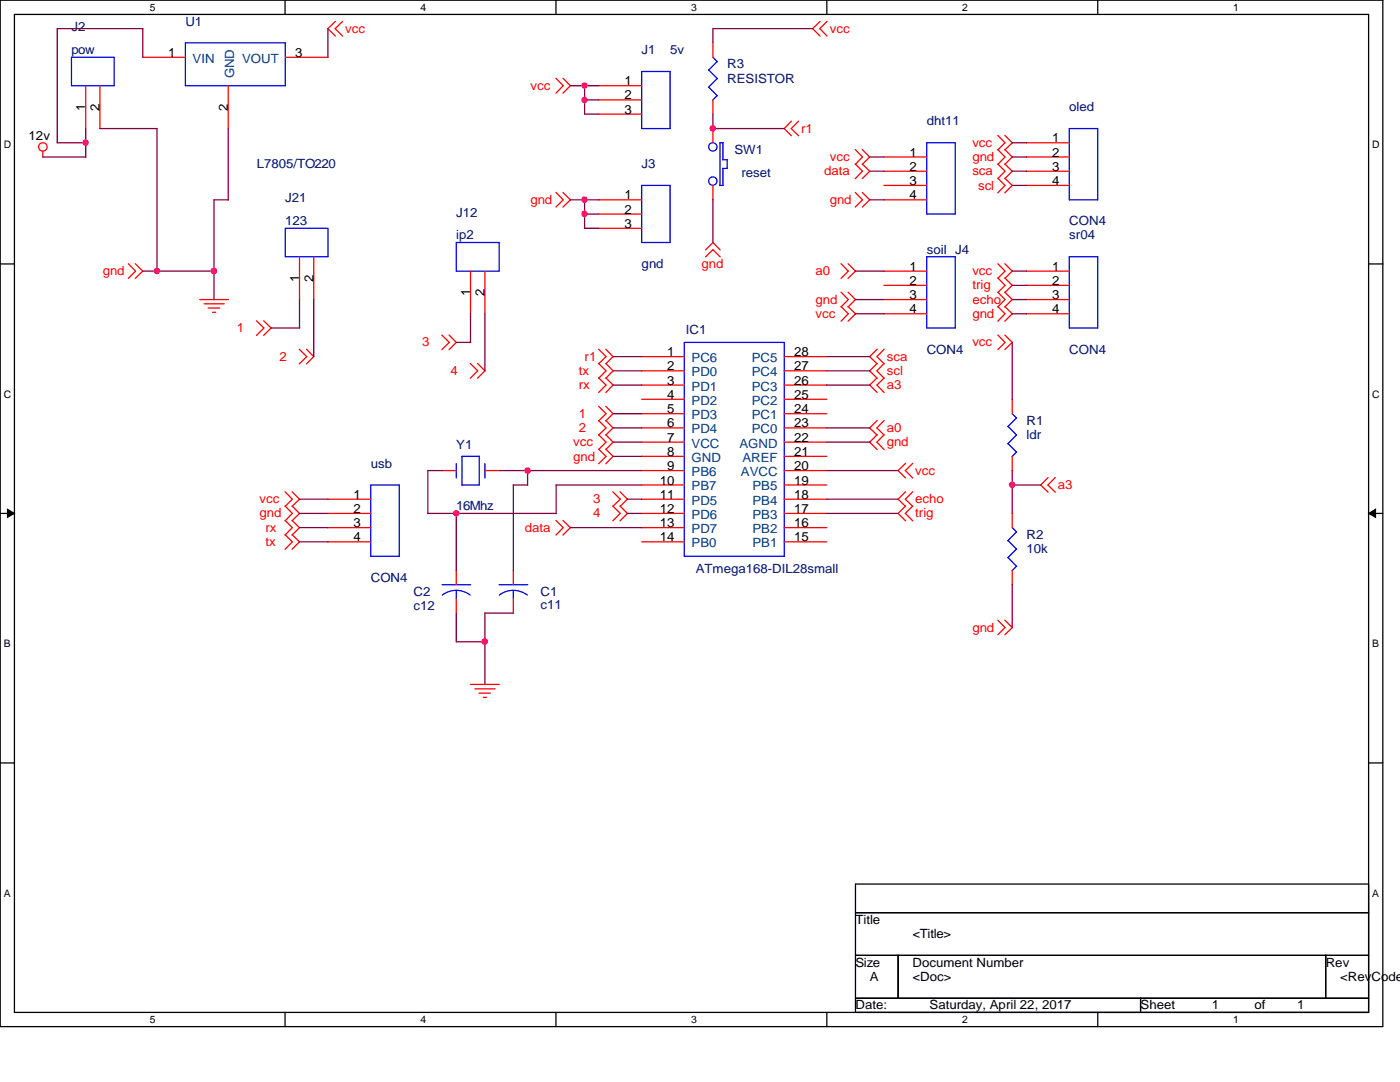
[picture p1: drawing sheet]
<svg xmlns="http://www.w3.org/2000/svg" width="279mm" height="216mm" viewBox="0 0 279 216" stroke-linecap="round" stroke-linejoin="round" font-family="sans-serif">
<path d="M0 0h276v204.9h-276zM2.9 2.9h270.2v199.1h-270.2z" fill="none" stroke="#000" stroke-width=".25"/>
<g fill="#fff">
<path d="M29.9 .3h1.1v2.3h-1.1z"/>
<path d="M29.9 202.3h1.1v2.3h-1.1z"/>
</g>
<path d="M56.9 0v2.9M56.9 202v2.9" fill="none" stroke="#000" stroke-width=".25"/>
<g fill="#fff">
<path d="M83.9 .3h1.1v2.3h-1.1z"/>
<path d="M83.9 202.3h1.1v2.3h-1.1z"/>
</g>
<path d="M111 0v2.9M111 202v2.9" fill="none" stroke="#000" stroke-width=".25"/>
<g fill="#fff">
<path d="M138 .3h1.1v2.3h-1.1z"/>
<path d="M138 202.3h1.1v2.3h-1.1z"/>
</g>
<path d="M165 0v2.9M165 202v2.9" fill="none" stroke="#000" stroke-width=".25"/>
<g fill="#fff">
<path d="M192 .3h1.1v2.3h-1.1z"/>
<path d="M192 202.3h1.1v2.3h-1.1z"/>
</g>
<path d="M219.1 0v2.9M219.1 202v2.9" fill="none" stroke="#000" stroke-width=".25"/>
<g fill="#fff">
<path d="M246.1 .3h1.1v2.3h-1.1z"/>
<path d="M246.1 202.3h1.1v2.3h-1.1z"/>
<path d="M.8 27.8h1.4v2.2h-1.4z"/>
<path d="M273.9 27.8h1.4v2.2h-1.4z"/>
<path d="M.8 77.6h1.4v2.2h-1.4z"/>
<path d="M273.9 77.6h1.4v2.2h-1.4z"/>
</g>
<path d="M0 52.7h2.9M273.1 52.7h2.9" fill="none" stroke="#000" stroke-width=".25"/>
<g fill="#fff">
<path d="M.8 127.3h1.3v2.3h-1.3z"/>
<path d="M273.9 127.3h1.3v2.3h-1.3z"/>
</g>
<path d="M0 102.4h2.9M273.1 102.4h2.9" fill="none" stroke="#000" stroke-width=".25"/>
<path d="M1.5 101.6l1.4 .8-1.4 .9zM273.1 102.4l1.4-.8v1.7z" fill="#000" stroke="#000" stroke-width=".2"/>
<g fill="#fff">
<path d="M.8 177.1h1.3v2.3h-1.3z"/>
<path d="M273.9 177.1h1.3v2.3h-1.3z"/>
</g>
<path d="M0 152.2h2.9M273.1 152.2h2.9M170.7 176.4h102.4v25.6h-102.4zM170.7 182.1h102.4M170.7 190.6h102.4M170.7 199.2h102.4M179.2 190.6v8.6M227.6 199.2v2.8M264.6 190.6v8.6" fill="none" stroke="#000" stroke-width=".25"/>
<g fill="none" stroke="#f00" stroke-width=".25">
<path d="M17.1 17.1v8.6M19.9 17.1v8.6M28.5 11.4h8.5M45.6 17.1v8.6M56.9 11.4h8.5M66.9 4.3l-1.5 1.4 1.5 1.5M68.4 4.3l-1.5 1.4 1.5 1.5M111 15.6l1.4 1.5-1.4 1.5M112.4 15.6l1.4 1.5-1.4 1.5M119.5 17.1h8.6M119.5 19.9h8.6M142.3 8.6v2.8"/>
<path d="M142.3 19.9v2.9M163.7 4.3l-1.5 1.4 1.5 1.5M165.1 4.3l-1.5 1.4 1.5 1.5M8.6 30.2v1.2M111 38.4l1.4 1.5-1.4 1.4M112.4 38.4l1.4 1.5-1.4 1.4M119.5 39.9h8.6M119.5 22.8h8.6M142.3 25.7v2.8M142.3 37v2.9M157.9 24.2l-1.4 1.5 1.4 1.4M159.4 24.2l-1.5 1.5 1.5 1.4"/>
<path d="M170.7 29.8l1.4 1.5-1.4 1.5M170.7 38.4l1.4 1.5-1.4 1.4M170.7 32.7l1.4 1.5-1.4 1.4M172.1 29.8l1.5 1.5-1.5 1.5M172.1 38.4l1.5 1.5-1.5 1.4M172.1 32.7l1.5 1.5-1.5 1.4M176.4 31.3h8.6M176.4 34.2h8.6M176.4 37h8.6M176.4 39.9h8.6M199.1 27l1.5 1.5-1.5 1.4M199.1 29.8l1.5 1.5-1.5 1.5"/>
<path d="M199.1 32.7l1.5 1.5-1.5 1.4M199.1 35.6l1.5 1.4-1.5 1.5M200.5 29.8l1.5 1.5-1.5 1.5M200.5 27l1.5 1.5-1.5 1.4M200.5 32.7l1.5 1.5-1.5 1.4M200.5 35.6l1.5 1.4-1.5 1.5M204.9 31.3h8.5M204.9 34.2h8.5M204.9 37h8.5M204.9 28.5h8.5M25.6 52.6l1.5 1.5-1.5 1.4M27 52.6l1.5 1.5-1.5 1.4"/>
<path d="M39.9 59.8h5.7M59.8 51.2v8.6M62.6 51.2v8.6M93.9 54.1v8.5M96.8 54.1v8.5M119.5 42.7h8.6M119.5 45.6h8.6M140.8 49.9l1.5-1.5 1.4 1.5M140.8 51.3l1.5-1.5 1.4 1.5M167.9 58.3l1.4 1.5-1.4 1.5M167.9 52.6l1.4 1.5-1.4 1.4M169.2 58.3l1.5 1.5-1.5 1.5"/>
<path d="M169.2 52.6l1.5 1.5-1.5 1.4M176.4 59.8h8.6M176.4 54.1h8.6M176.4 56.9h8.6M199.1 58.3l1.5 1.5-1.5 1.5M199.1 55.5l1.5 1.4-1.5 1.5M199.1 52.6l1.5 1.5-1.5 1.4M200.5 58.3l1.5 1.5-1.5 1.5M200.5 55.5l1.5 1.4-1.5 1.5M200.5 52.6l1.5 1.5-1.5 1.4M204.9 59.8h8.5M204.9 54.1h8.5"/>
<path d="M204.9 56.9h8.5M40.7 60.6h4M41.5 61.5h2.4M42.4 62.3h.7M51.2 64l1.5 1.4-1.5 1.5M52.6 64l1.5 1.4-1.5 1.5M59.7 69.7l1.5 1.5-1.5 1.4M61.2 69.7l1.4 1.5-1.4 1.4M88.2 66.8l1.5 1.5-1.5 1.5M89.6 66.8l1.5 1.5-1.5 1.5M93.9 72.5l1.4 1.5-1.4 1.5M95.3 72.5l1.5 1.5-1.5 1.5"/>
<path d="M119.5 75.4l1.4 1.4-1.4 1.5M119.5 72.5l1.4 1.5-1.4 1.5M119.5 69.7l1.4 1.5-1.4 1.4M120.9 75.4l1.4 1.4-1.4 1.5M120.9 72.5l1.4 1.5-1.4 1.5M120.9 69.7l1.4 1.5-1.4 1.4M128.1 71.2h8.5M128.1 74h8.5M128.1 76.8h8.5M128.1 79.7h8.5M156.5 71.2h8.5M156.5 74h8.5"/>
<path d="M156.5 76.8h8.5M156.5 79.7h8.5M167.9 61.2l1.4 1.4-1.4 1.5M169.2 61.2l1.5 1.4-1.5 1.5M175 69.7l-1.4 1.5 1.4 1.4M175 72.5l-1.4 1.5 1.4 1.5M175 75.4l-1.4 1.4 1.4 1.5M176.4 62.6h8.6M176.4 69.7l-1.4 1.5 1.4 1.4M176.4 72.5l-1.4 1.5 1.4 1.5M176.4 75.4l-1.4 1.4 1.4 1.5M199.1 61.2l1.5 1.4-1.5 1.5"/>
<path d="M199.1 66.8l1.5 1.5-1.5 1.5M200.5 61.2l1.5 1.4-1.5 1.5M200.5 66.8l1.5 1.5-1.5 1.5M202 79.7v2.8M204.9 62.6h8.5M56.9 98.1l1.4 1.5-1.4 1.4M58.3 98.1l1.5 1.5-1.5 1.4M65.4 99.6h8.6M88.2 93.9h2.9M96.8 93.9h2.8M119.5 89.6l1.4 1.5-1.4 1.4M119.5 86.7l1.4 1.5-1.4 1.5"/>
<path d="M119.5 81.1l1.4 1.4-1.4 1.5M119.5 83.9l1.4 1.5-1.4 1.4M120.9 81.1l1.4 1.4-1.4 1.5M120.9 83.9l1.4 1.5-1.4 1.4M120.9 86.7l1.4 1.5-1.4 1.5M120.9 89.6l1.4 1.5-1.4 1.4M122.3 98.1l1.5 1.5-1.5 1.4M123.7 98.1l1.5 1.5-1.5 1.4M128.1 82.5h8.5M128.1 85.4h8.5M128.1 88.2h8.5M128.1 91.1h8.5"/>
<path d="M128.1 93.9h8.5M128.1 96.8h8.5M128.1 99.6h8.5M156.5 82.5h8.5M156.5 85.4h8.5M156.5 88.2h8.5M156.5 91.1h8.5M156.5 93.9h8.5M156.5 96.8h8.5M156.5 99.6h8.5M175 83.9l-1.4 1.5 1.4 1.4M175 86.7l-1.4 1.5 1.4 1.5"/>
<path d="M176.4 83.9l-1.4 1.5 1.4 1.4M176.4 86.7l-1.4 1.5 1.4 1.5M180.7 98.1l-1.5 1.5 1.5 1.4M180.7 92.5l-1.5 1.4 1.5 1.5M182.2 98.1l-1.5 1.5 1.5 1.4M182.2 92.5l-1.5 1.4 1.5 1.5M202 91.1v2.8M209.2 95.3l-1.5 1.5 1.5 1.4M210.6 95.3l-1.5 1.5 1.5 1.4M56.9 101l1.4 1.4-1.4 1.5M56.9 103.8l1.4 1.5-1.4 1.5M56.9 106.7l1.4 1.4-1.4 1.5"/>
<path d="M58.3 101l1.5 1.4-1.5 1.5M58.3 103.8l1.5 1.5-1.5 1.5M58.3 106.7l1.5 1.4-1.5 1.5M65.4 102.4h8.6M65.4 105.3h8.6M65.4 108.1h8.6M91.1 113.8v2.9M91.1 119.5v2.8M102.4 113.8v2.9M102.4 119.5v2.8M111 103.8l1.4 1.5-1.4 1.5M112.4 103.8l1.4 1.5-1.4 1.5"/>
<path d="M122.3 101l1.5 1.4-1.5 1.5M123.7 101l1.5 1.4-1.5 1.5M128.1 102.4h8.5M128.1 105.3h8.5M128.1 108.1h8.5M156.5 102.4h8.5M156.5 105.3h8.5M156.5 108.1h8.5M180.7 101l-1.5 1.4 1.5 1.5M182.2 101l-1.5 1.4 1.5 1.5M202 102.4v2.9M202 113.8v2.9"/>
<path d="M93.9 136.6h5.8M94.8 137.5h4M95.6 138.3h2.3M96.5 139.1h.6M199.1 123.7l1.5 1.5-1.5 1.5M200.5 123.7l1.5 1.5-1.5 1.5"/>
<circle cx="8.6" cy="29.3" r=".85"/>
</g>
<g fill="none" stroke="#00f" stroke-width=".25">
<path d="M14.3 11.4h8.5v5.7h-8.5zM37 8.6h19.9v8.5h-19.9zM128.1 14.3h5.6v11.4h-5.6zM141.4 14l1.8 1.7M141.4 17.4l1.8 1.7M142.3 11.4l.9 .9M143.1 12.3l-1.7 1.7M143.1 15.7l-1.7 1.7M143.1 19.1l-.9 .9M128.1 37h5.6v11.4h-5.6zM144.2 31.9h.9M144.3 28.4v3.5"/>
<path d="M144.3 28.5h-.6v8.5h.6v-3.4M145.1 31.8l.1 1.8h-.9M185 28.5h5.6v14.2h-5.6zM213.4 25.7h5.7v14.2h-5.7zM56.9 45.6h8.5v5.6h-8.5zM91.1 48.4h8.5v5.7h-8.5zM185 51.2h5.6v14.2h-5.6zM213.4 51.2h5.7v14.2h-5.7zM136.6 68.3h19.9v42.7h-19.9zM74 96.8h5.7v14.2h-5.7zM91.1 92.5v2.9M92.2 91.1h3.4"/>
<path d="M92.2 91.1v5.7h3.5M95.6 91v5.8M96.8 92.5v2.9M201.2 85.1l1.7 1.7M201.2 88.5l1.7 1.8M202 82.5l.9 .9M202.9 83.4l-1.8 1.7M202.9 86.8l-1.8 1.8M202.9 90.2l-.9 .9M88.2 116.7h5.7M91.1 117.8l1.4 .2 1.3 .7M91.1 117.8l-1.5 .2-1.3 .7"/>
<path d="M91.1 117.8v1.7M99.6 116.7h5.7M102.4 117.8l1.5 .2 1.3 .7M102.4 117.8l-1.4 .2-1.3 .7M102.4 117.8v1.7M201.2 107.9l1.7 1.7M201.2 111.3l1.7 1.7M202 105.3l.9 .9M202.9 106.1l-1.8 1.8M202.9 109.6l-1.8 1.7M202.9 113l-.9 .9"/>
<circle cx="142.3" cy="36.1" r=".84"/>
<circle cx="142.3" cy="29.3" r=".84"/>
</g>
<g fill="none" stroke="#800040" stroke-width=".25">
<path d="M11.4 5.7v22.8M11.4 5.7h17.1M28.5 5.7v5.8M65.4 5.7v5.7M113.8 17.1h5.7M116.6 19.9h2.9M116.7 17.1v5.7h2.8M142.3 5.7h19.9M142.3 5.7v2.9M8.6 31.3h8.5M11.4 28.5h5.7M17.1 25.7v5.7"/>
<path d="M19.9 25.7h11.5M31.3 25.7v28.4M42.7 39.9h2.9M42.7 39.9v19.9M45.6 25.7v14.2M113.8 39.9h5.7M116.7 39.8v5.8h2.8M142.3 25.7h14.2M142.3 22.8v2.9M142.3 39.8v8.6M173.6 31.3h2.8M173.6 34.2h2.8"/>
<path d="M173.6 39.9h2.8M202 28.5h2.9M202 31.3h2.9M202 37h2.9M202 34.2h2.9M28.5 54.1h14.3M59.8 59.7v5.7M62.6 59.7v11.5M116.6 42.7h2.9M170.7 59.8h5.7M170.7 54.1h5.7M202 56.9h2.9"/>
<path d="M202 59.8h2.9M202 54.1h2.9M54.1 65.4h5.7M91.1 68.3h2.8M93.9 62.6v5.7M96.8 62.6v11.4M122.3 71.2h5.8M122.3 74h5.8M122.3 76.8h5.8M165 76.8h8.6M165 71.2h8.6M165 74h8.6"/>
<path d="M170.7 62.6h5.7M202 62.6h2.9M202 68.3v11.4M59.8 99.6h5.7M88.3 93.9h-2.9v8.6M99.6 93.9h28.5M102.4 96.8h2.9M102.4 96.7v17.1M105.3 93.9v2.9M111 96.8h17.1M111 96.8v5.7M122.3 85.4h5.8"/>
<path d="M122.3 88.2h5.8M122.3 91.1h5.8M122.3 82.5h5.8M125.2 99.6h2.9M165 99.6h14.3M165 85.4h8.6M165 88.2h8.6M165 93.9h14.3M202 96.8h5.7M202 93.9v8.5M59.8 102.4h5.7M59.8 105.3h5.7"/>
<path d="M59.8 108.1h5.7M85.3 102.4h25.7M91.1 102.4v11.4M113.8 105.3h14.3M125.2 102.4h2.9M165 102.4h14.2M202 116.6v8.6M91.1 122.3v5.8M91.1 128.1h5.7M96.8 122.3v14.3M96.8 122.3h5.7"/>
</g>
<g fill="#f0f" stroke="#f0f" stroke-width=".25">
<circle cx="202" cy="96.7" r=".55"/>
<circle cx="42.7" cy="54.1" r=".56"/>
<circle cx="31.3" cy="54.1" r=".55"/>
<circle cx="17.1" cy="28.4" r=".55"/>
<circle cx="116.6" cy="39.8" r=".55"/>
<circle cx="116.6" cy="42.7" r=".55"/>
<circle cx="116.6" cy="19.9" r=".55"/>
<circle cx="116.6" cy="17.1" r=".54"/>
<circle cx="142.2" cy="25.6" r=".56"/>
<circle cx="105.3" cy="93.9" r=".56"/>
<circle cx="91.1" cy="102.4" r=".55"/>
<circle cx="96.7" cy="128" r=".56"/>
</g>
<g font-size="2.5" fill="#000080">
<text x="37" y="5.1">U1</text>
<text x="14.3" y="6.3">J2</text>
<text x="14.3" y="10.8">pow</text>
<text x="128.1" y="10.8">J1</text>
<text x="133.7" y="10.8">5v</text>
<text x="145.1" y="13.7">R3</text>
<text x="145.1" y="16.5">RESISTOR</text>
<text x="213.4" y="22.2">oled</text>
<text x="185" y="25">dht11</text>
<text x="51.2" y="33.6">L7805/TO220</text>
<text x="128.1" y="33.6">J3</text>
<text x="146.6" y="30.7">SW1</text>
<text x="148" y="35.3">reset</text>
<text x="56.9" y="40.4">J21</text>
<text x="56.9" y="44.9">123</text>
<text x="91.1" y="43.2">J12</text>
<text x="91.1" y="47.8">ip2</text>
<text x="213.4" y="44.9">CON4</text>
<text x="213.4" y="47.8">sr04</text>
<text x="128.1" y="53.5">gnd</text>
<text x="185" y="50.6">soil J4</text>
<text x="136.9" y="66.6">IC1</text>
<text x="185" y="70.6">CON4</text>
<text x="213.4" y="70.6">CON4</text>
<text x="91.1" y="89.6">Y1</text>
<text x="204.9" y="84.8">R1</text>
<text x="204.9" y="87.6">ldr</text>
<text x="74" y="93.3">usb</text>
<text x="91.1" y="101.8">16Mhz</text>
<text x="204.9" y="107.5">R2</text>
<text x="204.9" y="110.4">10k</text>
<text x="74" y="116.1">CON4</text>
<text x="82.5" y="118.9">C2</text>
<text x="107.9" y="118.9">C1</text>
<text x="138.9" y="114.3">ATmega168-DIL28small</text>
<text x="82.5" y="121.7">c12</text>
<text x="107.9" y="121.4">c11</text>
</g>
<g font-size="2.5">
<text x="33.6" y="11.3">1</text>
<text x="58.9" y="11.3">3</text>
<text x="124.6" y="17">1</text>
<text x="17" y="22.1" transform="rotate(-90 17 22.1)">1</text>
<text x="19.9" y="22.1" transform="rotate(-90 19.9 22.1)">2</text>
<text x="45.5" y="22.1" transform="rotate(-90 45.5 22.1)">2</text>
<text x="124.6" y="19.8">2</text>
<text x="124.6" y="22.7">3</text>
<text x="5.7" y="27.9">12v</text>
<text x="210" y="28.4">1</text>
<text x="181.5" y="31.2">1</text>
<text x="181.5" y="34.1">2</text>
<text x="210" y="31.2">2</text>
<text x="210" y="34.1">3</text>
<text x="124.6" y="39.8">1</text>
<text x="181.5" y="36.9">3</text>
<text x="181.5" y="39.8">4</text>
<text x="210" y="36.9">4</text>
<text x="124.6" y="42.6">2</text>
<text x="124.6" y="45.5">3</text>
<text x="59.7" y="56.2" transform="rotate(-90 59.7 56.2)">1</text>
<text x="62.5" y="56.2" transform="rotate(-90 62.5 56.2)">2</text>
<text x="93.8" y="59.1" transform="rotate(-90 93.8 59.1)">1</text>
<text x="96.7" y="59.1" transform="rotate(-90 96.7 59.1)">2</text>
<text x="181.5" y="54">1</text>
<text x="181.5" y="56.8">2</text>
<text x="181.5" y="59.7">3</text>
<text x="210" y="54">1</text>
<text x="210" y="56.8">2</text>
<text x="210" y="59.7">3</text>
<text x="181.5" y="62.5">4</text>
<text x="210" y="62.5">4</text>
<text x="133.1" y="71.1">1</text>
<text x="158.5" y="71.1">28</text>
<text x="133.1" y="73.9">2</text>
<text x="133.1" y="76.7">3</text>
<text x="158.5" y="76.7">26</text>
<text x="158.5" y="73.9">27</text>
<text x="133.1" y="79.6">4</text>
<text x="133.1" y="82.5">5</text>
<text x="158.5" y="82.5">24</text>
<text x="158.5" y="79.6">25</text>
<text x="133.1" y="85.3">6</text>
<text x="133.1" y="88.1">7</text>
<text x="158.5" y="88.1">22</text>
<text x="158.5" y="85.3">23</text>
<text x="133.1" y="91">8</text>
<text x="133.1" y="93.8">9</text>
<text x="158.5" y="93.8">20</text>
<text x="158.5" y="91">21</text>
<text x="70.6" y="99.5">1</text>
<text x="131.7" y="96.7">10</text>
<text x="131.7" y="99.5">11</text>
<text x="158.5" y="99.5">18</text>
<text x="158.5" y="96.7">19</text>
<text x="70.6" y="102.4">2</text>
<text x="70.6" y="105.2">3</text>
<text x="131.7" y="102.4">12</text>
<text x="131.7" y="105.2">13</text>
<text x="158.5" y="105.2">16</text>
<text x="158.5" y="102.4">17</text>
<text x="70.6" y="108">4</text>
<text x="131.7" y="108">14</text>
<text x="158.5" y="108">15</text>
<text x="170.7" y="184.4">Title</text>
<text x="182.1" y="187.2">&lt;Title&gt;</text>
<text x="170.7" y="192.9">Size</text>
<text x="173.6" y="195.7">A</text>
<text x="182.1" y="195.7">&lt;Doc&gt;</text>
<text x="182.1" y="192.9">Document Number</text>
<text x="264.6" y="192.9">Rev</text>
<text x="267.5" y="195.7">&lt;RevCode&gt;</text>
<text x="170.7" y="201.4">Date:</text>
<text x="185.5" y="201.4">Saturday, April 22, 2017</text>
<text x="227.6" y="201.4">Sheet</text>
<text x="241.9" y="201.4">1</text>
<text x="250.4" y="201.4">of</text>
<text x="258.9" y="201.4">1</text>
</g>
<g font-size="2.5" fill="#f00">
<text x="68.9" y="6.6">vcc</text>
<text x="165.6" y="6.6">vcc</text>
<text x="105.9" y="17.9">vcc</text>
<text x="159.9" y="26.4">r1</text>
<text x="194.1" y="29.3">vcc</text>
<text x="164.5" y="35">data</text>
<text x="165.6" y="32.1">vcc</text>
<text x="194.1" y="32.1">gnd</text>
<text x="194.1" y="35">sca</text>
<text x="105.9" y="40.7">gnd</text>
<text x="165.6" y="40.7">gnd</text>
<text x="195.2" y="37.8">scl</text>
<text x="140" y="53.5">gnd</text>
<text x="20.5" y="54.9">gnd</text>
<text x="162.8" y="54.9">a0</text>
<text x="194.1" y="57.7">trig</text>
<text x="194.1" y="54.9">vcc</text>
<text x="162.8" y="63.4">vcc</text>
<text x="162.8" y="60.6">gnd</text>
<text x="194.1" y="60.6">echo</text>
<text x="194.1" y="63.4">gnd</text>
<text x="47.2" y="66.3">1</text>
<text x="55.8" y="72">2</text>
<text x="84.2" y="69.1">3</text>
<text x="116.7" y="72">r1</text>
<text x="177" y="72">sca</text>
<text x="194.1" y="69.1">vcc</text>
<text x="89.9" y="74.8">4</text>
<text x="115.5" y="77.7">rx</text>
<text x="115.5" y="74.8">tx</text>
<text x="177" y="74.8">scl</text>
<text x="177" y="77.7">a3</text>
<text x="115.5" y="83.3">1</text>
<text x="114.4" y="89">vcc</text>
<text x="115.5" y="86.2">2</text>
<text x="177" y="86.2">a0</text>
<text x="177" y="89">gnd</text>
<text x="114.4" y="91.9">gnd</text>
<text x="182.7" y="94.7">vcc</text>
<text x="51.8" y="100.4">vcc</text>
<text x="118.4" y="100.4">3</text>
<text x="182.7" y="100.4">echo</text>
<text x="211.1" y="97.6">a3</text>
<text x="51.8" y="103.2">gnd</text>
<text x="53" y="106.1">rx</text>
<text x="104.7" y="106.1">data</text>
<text x="118.4" y="103.2">4</text>
<text x="182.7" y="103.2">trig</text>
<text x="53" y="109">tx</text>
<text x="194.1" y="126">gnd</text>
</g>
<g font-size="2.5" fill="#004080">
<text x="38.4" y="12.5">VIN</text>
<text x="46.7" y="15.7" transform="rotate(-90 46.7 15.7)">GND</text>
<text x="48.3" y="12.5">VOUT</text>
<text x="138" y="72.3">PC6</text>
<text x="138" y="75.1">PD0</text>
<text x="138" y="77.9">PD1</text>
<text x="150" y="77.9">PC3</text>
<text x="150" y="75.1">PC4</text>
<text x="150" y="72.3">PC5</text>
<text x="138" y="80.8">PD2</text>
<text x="138" y="83.6">PD3</text>
<text x="150" y="83.6">PC1</text>
<text x="150" y="80.8">PC2</text>
<text x="138" y="86.5">PD4</text>
<text x="138" y="89.3">VCC</text>
<text x="147.6" y="89.3">AGND</text>
<text x="150" y="86.5">PC0</text>
<text x="138" y="92.2">GND</text>
<text x="138" y="95">PB6</text>
<text x="147.9" y="95">AVCC</text>
<text x="148.2" y="92.2">AREF</text>
<text x="138" y="97.9">PB7</text>
<text x="138" y="100.7">PD5</text>
<text x="150.2" y="100.7">PB4</text>
<text x="150.2" y="97.9">PB5</text>
<text x="138" y="103.5">PD6</text>
<text x="138" y="106.4">PD7</text>
<text x="150.2" y="106.4">PB2</text>
<text x="150.2" y="103.5">PB3</text>
<text x="138" y="109.2">PB0</text>
<text x="150.2" y="109.2">PB1</text>
</g>
<g font-size="2.1">
<text x="29.9" y="2.1">5</text>
<text x="83.9" y="2.1">4</text>
<text x="138" y="2.1">3</text>
<text x="192" y="2.1">2</text>
<text x="246.1" y="2.1">1</text>
<text x=".8" y="29.5">D</text>
<text x="273.9" y="29.5">D</text>
<text x=".8" y="79.3">C</text>
<text x="273.9" y="79.3">C</text>
<text x=".8" y="129.1">B</text>
<text x="273.9" y="129.1">B</text>
<text x=".8" y="178.9">A</text>
<text x="273.9" y="178.9">A</text>
<text x="29.9" y="204.1">5</text>
<text x="83.9" y="204.1">4</text>
<text x="138" y="204.1">3</text>
<text x="192" y="204.1">2</text>
<text x="246.1" y="204.1">1</text>
</g>
</svg>
